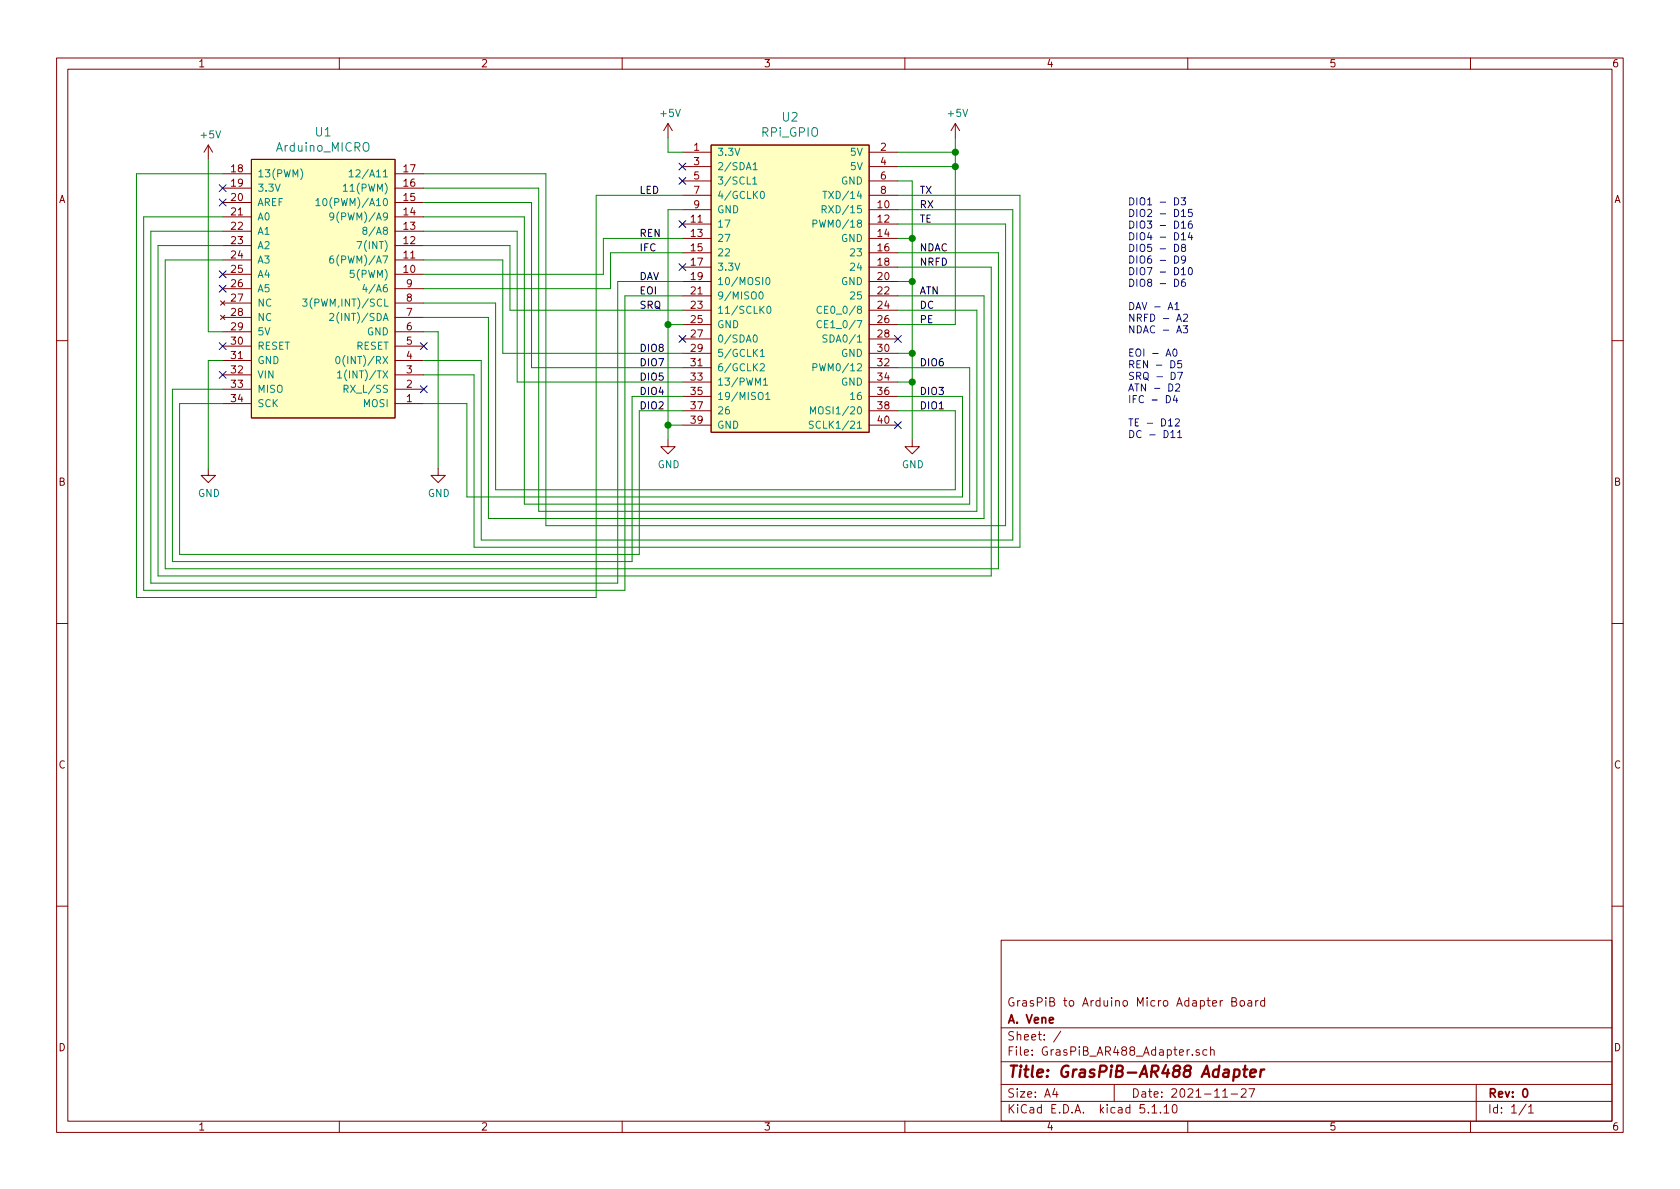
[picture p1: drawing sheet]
<svg xmlns="http://www.w3.org/2000/svg" width="297mm" height="210mm" viewBox="0 0 297 210" stroke-linecap="round" stroke-linejoin="round" font-family="sans-serif">
<g fill="none" stroke="#840000" stroke-width=".18">
<path d="M10 10.3h277v189.9h-277zM12 12.2h273v186.1h-273zM60 10.3v1.9M110 10.3v1.9M160 10.3v1.9M210 10.3v1.9M260 10.3v1.9M36.8 25.6l-.7 1.3M36.8 25.6v2.6M36.8 25.6l.8 1.3M39.4 38.3h5M39.4 35.8h5"/>
<path d="M39.4 33.3h5M39.4 30.7h5M44.4 28.2h25.4v45.7h-25.4zM69.8 38.3h5.1M69.8 35.8h5.1M69.8 33.3h5.1M69.8 30.7h5.1M118.1 21.8l-.8 1.3M118.1 21.8v2.6M118.1 21.8l.8 1.3M120.6 26.9h5.1M120.6 29.5h5.1"/>
<path d="M120.6 32h5.1M120.6 34.5h5.1M120.6 37.1h5.1M120.6 39.6h5.1M125.7 25.6h28v50.8h-28zM153.7 26.9h5M153.7 29.5h5M153.7 32h5M153.7 34.5h5M153.7 37.1h5M153.7 39.6h5M168.9 21.8l-.8 1.3"/>
<path d="M168.9 21.8v2.6M168.9 21.8l.8 1.3M39 53.2l.8 .8M39 55.7l.8 .8M39.4 48.5h5M39.4 46h5M39.4 43.4h5M39.4 40.9h5M39.4 51h5M39.4 53.6h5M39.4 56.1h5M39.4 58.7h5"/>
<path d="M39.8 53.2l-.8 .8M39.8 55.7l-.8 .8M69.8 48.5h5.1M69.8 46h5.1M69.8 43.4h5.1M69.8 40.9h5.1M69.8 51h5.1M69.8 53.6h5.1M69.8 56.1h5.1M69.8 58.7h5.1M120.6 49.8h5.1M120.6 52.3h5.1"/>
<path d="M120.6 42.2h5.1M120.6 54.9h5.1M120.6 44.7h5.1M120.6 57.4h5.1M120.6 47.2h5.1M120.6 59.9h5.1M153.7 49.8h5M153.7 52.3h5M153.7 42.2h5M153.7 54.9h5M153.7 44.7h5M153.7 57.4h5"/>
<path d="M153.7 47.2h5M153.7 59.9h5M10 60.2h2M39.4 71.4h5M39.4 68.8h5M39.4 66.3h5M39.4 61.2h5M39.4 63.7h5M69.8 71.4h5.1M69.8 68.8h5.1M69.8 66.3h5.1M69.8 61.2h5.1"/>
<path d="M69.8 63.7h5.1M118.1 77.7v1.3h1.3l-1.3 1.3-1.3-1.3h1.3M120.6 62.5h5.1M120.6 75.2h5.1M120.6 65h5.1M120.6 67.6h5.1M120.6 70.1h5.1M120.6 72.6h5.1M153.7 62.5h5M153.7 75.2h5M153.7 65h5M153.7 67.6h5"/>
<path d="M153.7 70.1h5M153.7 72.6h5M161.3 77.7v1.3h1.3l-1.3 1.3-1.3-1.3h1.3M285 60.2h2M36.8 82.8v1.3h1.3l-1.3 1.2-1.2-1.2h1.2M77.5 82.8v1.3h1.2l-1.2 1.2-1.3-1.2h1.3M10 110.3h2M285 110.3h2M10 160.2h2M177 166.3h108v32h-108zM217.8 177.1l.7-.1 .1-.3-.1-.2-.7-.1v1.5h.6l.3-.3a.41 .41 0 0 0-.4-.5M219.3 177.1l.2-.2 .5 .2v.7l-.3 .1-.4-.1z"/>
<path d="M220.7 177h.5l.1 .9M221.3 177.3l-.5 .1a.29 .29 0 0 0-.2 .2 .29 .29 0 0 0 .2 .3l.5-.1M222 176.9v1M222.5 176.9l-.5 .3M223.6 177l-.4-.1-.3 .3 .1 .6 .2 .1 .4-.1M223.6 176.4v1.5M285 160.2h2M60 198.3v1.9M110 198.3v1.9M160 198.3v1.9M177 194.8h108M177 191.8h108"/>
<path d="M177 187.8h108M177 181.8h108M186.5 192.5l-.4 1h1M186.8 193v1M187.6 182.3l-1.3 2M197 191.8v3M203.7 195.8l.4-.5v1.5M203.7 196.8h.8M205.2 196.7v.1M205.8 195.8l.4-.5v1.5M205.8 196.8h.9M207.5 195.4l.2-.1a.94 .94 0 0 1 0 1.5h-.1a1 1 0 0 1-.1-1.4z"/>
<path d="M210 198.3v1.9M210.8 186.5v.1M212 185.7a.37 .37 0 0 0-.5 .1v.2l.5 .2 .1 .1-.2 .3-.4-.1M213.4 185.7l-.4-.1-.3 .3 .1 .6 .2 .1 .4-.1M214 185.7h.1a.37 .37 0 0 1 .6 .1v.8M214 185.1v1.5M216.2 194h.8M217.7 193.5h1.1M219.5 192.7l.2-.2h.3l.3 .2v.3v.2l-.9 .8h.9M220.8 192.5h1l-.6 1.5M260 198.3v1.9M261 191.8v6.5"/>
<path d="M269.8 195.2l-1.2 2M270.3 195.8l.4-.5v1.5M270.3 196.8h.8"/>
</g>
<path d="M269.4 192.7l.2-.2a.8 .8 0 0 1 .5 .8 .8 .8 0 0 1-.5 .7l-.2-.1-.2-.4z" fill="none" stroke="#840000" stroke-width=".3"/>
<path d="M218.3 189.2a.68 .68 0 0 1 .8 .1v.8a.66 .66 0 0 1-1 .2M219.8 189.1h.8M220.2 188.4l-.2 1.8v.1l.4 .1M221.1 189.8l.9-.2v-.4l-.6-.1-.3 .3v.9l.2 .1 .5-.1M223 189.1l-.2 1.3M223.5 189.1a.55 .55 0 0 0-.6 .4" fill="none" stroke="#840000" stroke-width=".41"/>
<g fill="#ffffc2" stroke="#ffffc2" stroke-width=".18">
<path d="M125.7 25.6h28v50.8h-28z"/>
<path d="M44.4 28.2h25.4v45.7h-25.4z"/>
</g>
<g fill="none" stroke="#008484" stroke-width=".18">
<path d="M53.2 29.8a1.47 1.47 0 0 1 0 2M55.9 35.5l.3-.4v1.3M55.9 36.4h.7M57.3 35.2l.1-.1a.67 .67 0 0 1 .4 .6 .67 .67 0 0 1-.4 .7 .83 .83 0 0 1-.1-1.2zM59 38.2l-.2 .2h-.4l-.1-.2v-.4l.2-.2h.3l.2 .3a.97 .97 0 0 1-.2 1h-.4M60.7 32.9l.4-.3v1.2M60.7 33.8h.7M61.7 30.4l.4-.4v1.3M61.7 31.3h.8M64.3 25.4a.53 .53 0 0 1 .9 0 1.04 1.04 0 0 1-.3 1.3 .53 .53 0 0 1-.7-.5zM133.1 31.6l.4-.3v1.3M133.1 32.6h.7"/>
<path d="M133.2 29.1l.3-.4v1.3M133.2 30h.7M134.5 34l.2-.2a.67 .67 0 0 1 .5 .7 .67 .67 0 0 1-.5 .6l-.2-.1-.1-.4zM143.7 39.6l.6-.1 .1-.5-.2-.1h-.5v1.3M145.4 37h.6l.1-.2-.1-.3-.2-.1h-.4v1.2M145.5 33.8h.7M145.7 37l.4 .6M145.8 33.8v1.3M53.5 52.9h.8l-.4 .5 .3 .1v.6h-.5l-.2-.1M58.3 55.5l.5-.1 .2 .4v.2l-.8 .7h.8M58.9 45.3h-.4a.87 .87 0 0 0 0 1.2l.5-.1v-.5l-.5-.2-.2 .3M63.1 42.7h.9l-.6 1.3"/>
<path d="M64.4 40.7l-.2-.1v-.3l.4-.1 .2 .1v.3l-.5 .2-.1 .2v.2l.2 .2h.2l.3-.2-.1-.4-.2-.1M64.4 50.3l-.2 .9h.7M133.3 59.4l.2-.2a.67 .67 0 0 1 .4 .7 .67 .67 0 0 1-.4 .6l-.2-.1-.1-.4zM134.3 51.7l.2-.1a.67 .67 0 0 1 .4 .6 .67 .67 0 0 1-.4 .7l-.3-.3v-.2zM135.5 49.2l.2-.1a.69 .69 0 0 1 .4 .6 .69 .69 0 0 1-.4 .6l-.2-.1-.1-.3zM135.8 54.2l.1-.1a.69 .69 0 0 1 .4 .7 .69 .69 0 0 1-.4 .6 .83 .83 0 0 1-.1-1.2zM145.2 54.3a.6 .6 0 0 0-.8 .4 .6 .6 0 0 0 .6 .7l.2-.1M145.2 56.8a.6 .6 0 0 0-.8 .4 .6 .6 0 0 0 .6 .8l.2-.2M146.2 59.3l-.5-.1-.2 .2v.3l.6 .3 .1 .3-.2 .2-.5-.1M59.5 63.2l.2-.2a.67 .67 0 0 1 .4 .7 .67 .67 0 0 1-.4 .6l-.3-.5zM59.7 65.9l.3-.3v1.2M59.7 66.8h.7"/>
<path d="M60.8 68.8l.7-.1v-.5l-.2-.1h-.5v1.3M134.4 64.4l.5-.1 .3 .4-.1 .2-.7 .7h.8M134.4 62.1l.4-.3v1.2M134.4 63h.8M135 67.2l.3-.4v1.3M135 68.1h.7M135.4 69.7l.4-.3v1.3M135.4 70.7h.7M143.3 73.2v-1.3l.4 .9 .5-.9v1.3M143.7 65l.6-.1 .1-.5-.2-.1h-.5v1.3M143.8 74.5h-.5l-.2 .1 .1 .4 .5 .2 .1 .3-.2 .2h-.5"/>
</g>
<g fill="none" stroke="#008400" stroke-width=".18">
<path d="M36.8 28.2v30.5h2.6M39.4 38.3h-14v66.1h85.1v-52.1h10.1M39.4 30.7h-15.3v75h81.3v-71.2h15.2M74.9 38.3h17.8v50.8h78.7v-24.1h-12.7M74.9 33.3h20.3v57.1h77.5v-35.5h-14M74.9 30.7h21.6v62.3h81.3v-53.4h-19.1M74.9 35.8h19.1v29.2h26.6M118.1 24.4v2.5h2.5M120.6 37.1h-2.5v40.6M158.7 37.1h20.4v58.4h-94v-31.8h-10.2M158.7 34.5h21.6v62.3h-96.5v-30.5h-8.9M158.7 26.9h10.2"/>
<path d="M158.7 29.5h10.2M158.7 32h2.6v45.7M168.9 24.4v33h-10.2M39.4 43.4h-11.5v58.4h147.4v-54.6h-16.6M39.4 40.9h-12.7v62.2h82.5v-53.3h11.4M74.9 46h14v16.5h31.7M74.9 43.4h15.3v11.5h30.4M74.9 40.9h16.5v26.7h29.2M74.9 53.6h12.7v33h81.3v-14h-10.2M74.9 58.7h2.6v24.1M118.1 57.4h2.5M120.6 44.7h-12.7v6.3h-33"/>
<path d="M120.6 42.2h-13.9v6.3h-31.8M158.7 52.3h15.3v39.4h-87.6v-35.6h-11.5M158.7 44.7h17.8v55.9h-147.3v-54.6h10.2M158.7 49.8h2.6M158.7 42.2h2.6M39.4 63.7h-2.6v19.1M39.4 71.4h-7.7v26.6h81.3v-25.4h7.6M39.4 68.8h-8.9v30.5h81.3v-29.2h8.8M118.1 75.2h2.5M158.7 70.1h11.5v17.8h-87.7v-16.5h-7.6M158.7 62.5h2.6M158.7 67.6h2.6"/>
</g>
<g fill="none" stroke="#0000c2" stroke-width=".18">
<path d="M207.7 35a.64 .64 0 0 1 .7 .6 .64 .64 0 0 1-.7 .6zM208.8 35h.8l-.4 .5 .3 .1 .1 .4-.2 .2-.6-.1M208.9 37.4l.3-.4v1.3M208.9 39.4l.3-.3v1.3M208.9 38.3h.7M210.7 39.1l-.4 .1a.87 .87 0 0 0 0 1.2l.5-.2v-.5l-.5-.1-.2 .2M210.8 37h-.6l-.1 .6 .2-.1 .5 .1v.6l-.2 .1-.5-.1M206.5 54.8l.5-1.3 .4 1.3M206.7 54.4h.6M207.7 43.2a.64 .64 0 0 1 .7 .6 .64 .64 0 0 1-.7 .7zM207.7 45.3a.64 .64 0 0 1 .7 .6 .64 .64 0 0 1-.7 .6zM207.7 49.4a.64 .64 0 0 1 .7 .6 .64 .64 0 0 1-.7 .6z"/>
<path d="M207.7 53.8l.4-.3v1.3M207.7 54.8h.8M208.1 56.8l.4-1.3 .4 1.3M208.1 58.9l.4-1.3 .4 1.3M208.2 56.5h.6M208.2 58.5h.6M208.9 41.5l.3-.4v1.3M208.9 47.7l.3-.4v1.3M208.9 40.4h.7M208.9 42.4h.7M208.9 48.6h.7M209.1 43.8l-.2-.2v-.3l.2-.1 .4 .1 .1 .2-.1 .1-.5 .2-.1 .2v.2l.2 .3 .4-.1 .1-.2v-.2l-.2-.2"/>
<path d="M209.2 57.6h.8l-.5 .5 .4 .1 .1 .4-.3 .3-.5-.2M209.2 55.7l.5-.2 .3 .4-.8 .9h.8M209.5 49.4h-.4a.87 .87 0 0 0 0 1.2h.4l.1-.5-.2-.2h-.3l-.2 .2M209.6 45.8l-.2 .2h-.3l-.2-.2v-.4l.2-.1 .4 .1a.84 .84 0 0 1-.3 1.1h-.2M210.2 47.4l.2-.1a.67 .67 0 0 1 .4 .6 .67 .67 0 0 1-.4 .7l-.2-.1-.1-.4zM210.4 41.1l-.3 .9h.8M210.7 41.6v.8M206.2 63l.4-1.3 .4 1.3M206.2 69.9a.64 .64 0 0 1 .8 .7 .64 .64 0 0 1-.8 .6zM206.3 62.6h.6M206.6 75.3h.7M206.7 67.9a.64 .64 0 0 1 .7 .6 .64 .64 0 0 1-.7 .7z"/>
<path d="M207 63.8a.64 .64 0 0 1 .8 .6 .64 .64 0 0 1-.8 .6zM207 76.5l.4-.4v1.3M207 77.4h.7M207.1 65.8a.64 .64 0 0 1 .7 .7 .64 .64 0 0 1-.7 .6zM207.5 61.8l.2-.1a.67 .67 0 0 1 .4 .7 .67 .67 0 0 1-.4 .6l-.3-.5zM207.7 69.9l-.3 .9h.8M207.8 74.2l.5-.1 .2 .3-.8 .9h.8M207.8 68l.6-.1 .2 .3-.1 .2-.7 .8h.8M208.1 70.4v.8M208.2 65.8h.9l-.6 1.3M208.2 76.5l.4-.4v1.3M208.2 77.4h.7"/>
<path d="M208.9 63.8h-.6l-.1 .6 .2-.1h.4l.1 .6-.2 .1-.5-.1"/>
</g>
<g fill="#008400" stroke="#008400" stroke-width=".25">
<circle cx="168.9" cy="26.9" r=".51"/>
<circle cx="161.3" cy="62.5" r=".51"/>
<circle cx="161.3" cy="49.8" r=".51"/>
<circle cx="161.3" cy="42.2" r=".51"/>
<circle cx="168.9" cy="29.5" r=".51"/>
<circle cx="118.1" cy="57.4" r=".51"/>
<circle cx="118.1" cy="75.2" r=".51"/>
<circle cx="161.3" cy="67.6" r=".51"/>
</g>
<g fill="none" stroke="#000084" stroke-width=".18">
<path d="M38.8 32.7l1.2 1.2M38.8 35.2l1.2 1.2M40 32.7l-1.2 1.2M40 35.2l-1.2 1.2M120 28.8l1.3 1.3M120 31.4l1.3 1.2M120 39l1.3 1.2M121.3 28.8l-1.3 1.3M121.3 31.4l-1.3 1.2M121.3 39l-1.3 1.2M38.8 50.4l1.2 1.3M38.8 47.9l1.2 1.2"/>
<path d="M40 50.4l-1.2 1.3M40 47.9l-1.2 1.2M120 59.3l1.3 1.2M120 46.6l1.3 1.2M121.3 59.3l-1.3 1.2M121.3 46.6l-1.3 1.2M158.1 59.3l1.3 1.2M159.4 59.3l-1.3 1.2M38.8 65.7l1.2 1.2M38.8 60.6l1.2 1.2M40 65.7l-1.2 1.2M40 60.6l-1.2 1.2"/>
<path d="M74.3 68.2l1.2 1.2M74.3 60.6l1.2 1.2M75.5 68.2l-1.2 1.2M75.5 60.6l-1.2 1.2M158.1 74.6l1.3 1.2M159.4 74.6l-1.3 1.2"/>
</g>
<text font-size="2.8" fill="#840000" x="178" y="190.5">Title: GrasPiB-AR488 Adapter</text>
<g font-size="2.1" fill="#008484">
<text x="138.4" y="21.5">U2</text>
<text x="49" y="26.8">Arduino_MICRO</text>
<text x="55.8" y="24.1">U1</text>
<text x="134.7" y="24.2">RPi_GPIO</text>
</g>
<g font-size="2.1" fill="#840000">
<text x="178" y="178">GrasPiB to Arduino Micro Adapter Board</text>
<text x="178" y="184">Sheet: /</text>
<text x="178" y="181">A. Vene</text>
<text x="178" y="186.7">File: GrasPiB_AR488_Adapter.sch</text>
<text x="178" y="196.9">KiCad E.D.A. kicad 5.1.10</text>
<text x="178" y="194.1">Size: A4</text>
<text x="200" y="194.1">Date: 2021-11-27</text>
<text x="263" y="194.1">Rev: 0</text>
<text x="263" y="196.9">Id: 1/1</text>
</g>
<g font-size="1.8" fill="#840000">
<text x="35" y="11.9">1</text>
<text x="85" y="11.9">2</text>
<text x="135" y="11.9">3</text>
<text x="185" y="11.9">4</text>
<text x="235" y="11.9">5</text>
<text x="285" y="11.9">6</text>
<text x="122.7" y="26.7">1</text>
<text x="122.7" y="29.2">3</text>
<text x="155.7" y="26.7">2</text>
<text x="155.7" y="29.2">4</text>
<text x="10.4" y="35.9">A</text>
<text x="40.9" y="30.5">18</text>
<text x="40.9" y="33">19</text>
<text x="40.9" y="35.6">20</text>
<text x="71.4" y="35.6">15</text>
<text x="71.4" y="33">16</text>
<text x="71.4" y="30.5">17</text>
<text x="122.7" y="31.7">5</text>
<text x="122.7" y="34.3">7</text>
<text x="155.7" y="31.7">6</text>
<text x="155.7" y="34.3">8</text>
<text x="285.4" y="35.9">A</text>
<text x="40.9" y="38.1">21</text>
<text x="40.9" y="40.6">22</text>
<text x="71.4" y="40.6">13</text>
<text x="71.4" y="38.1">14</text>
<text x="122.2" y="39.4">11</text>
<text x="122.2" y="41.9">13</text>
<text x="122.7" y="36.8">9</text>
<text x="155.2" y="36.8">10</text>
<text x="155.2" y="39.4">12</text>
<text x="155.2" y="41.9">14</text>
<text x="40.9" y="43.2">23</text>
<text x="40.9" y="45.7">24</text>
<text x="71.4" y="45.7">11</text>
<text x="71.4" y="43.2">12</text>
<text x="122.2" y="44.4">15</text>
<text x="122.2" y="47">17</text>
<text x="155.2" y="44.4">16</text>
<text x="155.2" y="47">18</text>
<text x="40.9" y="48.3">25</text>
<text x="40.9" y="50.8">26</text>
<text x="40.9" y="53.3">27</text>
<text x="71.4" y="48.3">10</text>
<text x="71.9" y="53.3">8</text>
<text x="71.9" y="50.8">9</text>
<text x="122.2" y="52.1">21</text>
<text x="122.2" y="49.5">19</text>
<text x="155.2" y="49.5">20</text>
<text x="155.2" y="52.1">22</text>
<text x="40.9" y="55.9">28</text>
<text x="40.9" y="58.4">29</text>
<text x="71.9" y="58.4">6</text>
<text x="71.9" y="55.9">7</text>
<text x="122.2" y="54.6">23</text>
<text x="122.2" y="57.1">25</text>
<text x="122.2" y="59.7">27</text>
<text x="155.2" y="54.6">24</text>
<text x="155.2" y="57.1">26</text>
<text x="155.2" y="59.7">28</text>
<text x="40.9" y="61">30</text>
<text x="40.9" y="63.5">31</text>
<text x="71.9" y="63.5">4</text>
<text x="71.9" y="61">5</text>
<text x="122.2" y="64.8">31</text>
<text x="122.2" y="62.2">29</text>
<text x="155.2" y="62.2">30</text>
<text x="155.2" y="64.8">32</text>
<text x="40.9" y="66">32</text>
<text x="40.9" y="68.6">33</text>
<text x="40.9" y="71.1">34</text>
<text x="71.9" y="71.1">1</text>
<text x="71.9" y="68.6">2</text>
<text x="71.9" y="66">3</text>
<text x="122.2" y="67.3">33</text>
<text x="122.2" y="69.8">35</text>
<text x="155.2" y="67.3">34</text>
<text x="155.2" y="69.8">36</text>
<text x="122.2" y="72.4">37</text>
<text x="122.2" y="74.9">39</text>
<text x="155.2" y="74.9">40</text>
<text x="155.2" y="72.4">38</text>
<text x="10.4" y="85.9">B</text>
<text x="285.4" y="85.9">B</text>
<text x="10.4" y="135.9">C</text>
<text x="285.4" y="135.9">C</text>
<text x="10.4" y="185.9">D</text>
<text x="285.4" y="185.9">D</text>
<text x="35" y="199.9">1</text>
<text x="85" y="199.9">2</text>
<text x="135" y="199.9">3</text>
<text x="185" y="199.9">4</text>
<text x="235" y="199.9">5</text>
<text x="285" y="199.9">6</text>
</g>
<g font-size="1.8" fill="#008484">
<text x="116.9" y="20.7">+5V</text>
<text x="167.7" y="20.7">+5V</text>
<text x="35.6" y="24.5">+5V</text>
<text x="126.7" y="27.6">3.3V</text>
<text x="150.5" y="27.6">5V</text>
<text x="45.5" y="31.4">13(PWM)</text>
<text x="45.5" y="33.9">3.3V</text>
<text x="61.4" y="33.9">11(PWM)</text>
<text x="63.1" y="31.4">12/A11</text>
<text x="126.7" y="30.1">2/SDA1</text>
<text x="126.7" y="32.6">3/SCL1</text>
<text x="126.7" y="35.2">4/GCLK0</text>
<text x="146.7" y="35.2">TXD/14</text>
<text x="148.7" y="32.6">GND</text>
<text x="150.5" y="30.1">5V</text>
<text x="45.5" y="36.4">AREF</text>
<text x="45.5" y="39">A0</text>
<text x="45.5" y="41.5">A1</text>
<text x="57.6" y="36.4">10(PWM)/A10</text>
<text x="59.6" y="39">9(PWM)/A9</text>
<text x="65.1" y="41.5">8/A8</text>
<text x="126.7" y="37.7">GND</text>
<text x="126.7" y="40.3">17</text>
<text x="144.9" y="40.3">PWM0/18</text>
<text x="146.5" y="37.7">RXD/15</text>
<text x="45.5" y="44.1">A2</text>
<text x="45.5" y="46.6">A3</text>
<text x="59.6" y="46.6">6(PWM)/A7</text>
<text x="63.8" y="44.1">7(INT)</text>
<text x="126.7" y="42.8">27</text>
<text x="126.7" y="45.3">22</text>
<text x="126.7" y="47.9">3.3V</text>
<text x="148.7" y="42.8">GND</text>
<text x="150.7" y="45.3">23</text>
<text x="150.7" y="47.9">24</text>
<text x="45.5" y="49.1">A4</text>
<text x="45.5" y="51.7">A5</text>
<text x="62.4" y="49.1">5(PWM)</text>
<text x="65.1" y="51.7">4/A6</text>
<text x="126.7" y="53">9/MISO0</text>
<text x="126.7" y="50.4">10/MOSI0</text>
<text x="148.7" y="50.4">GND</text>
<text x="150.7" y="53">25</text>
<text x="45.5" y="54.2">NC</text>
<text x="45.5" y="56.8">NC</text>
<text x="45.5" y="59.3">5V</text>
<text x="55" y="54.2">3(PWM,INT)/SCL</text>
<text x="59.6" y="56.8">2(INT)/SDA</text>
<text x="64.9" y="59.3">GND</text>
<text x="126.7" y="55.5">11/SCLK0</text>
<text x="126.7" y="58">GND</text>
<text x="145.8" y="55.5">CE0_0/8</text>
<text x="145.8" y="58">CE1_0/7</text>
<text x="45.5" y="61.8">RESET</text>
<text x="45.5" y="64.4">GND</text>
<text x="60.9" y="64.4">0(INT)/RX</text>
<text x="62.9" y="61.8">RESET</text>
<text x="126.7" y="65.7">6/GCLK2</text>
<text x="126.7" y="60.6">0/SDA0</text>
<text x="126.7" y="63.1">5/GCLK1</text>
<text x="144.9" y="65.7">PWM0/12</text>
<text x="146.5" y="60.6">SDA0/1</text>
<text x="148.7" y="63.1">GND</text>
<text x="45.5" y="66.9">VIN</text>
<text x="45.5" y="69.5">MISO</text>
<text x="61.1" y="66.9">1(INT)/TX</text>
<text x="61.5" y="69.5">RX_L/SS</text>
<text x="126.7" y="68.2">13/PWM1</text>
<text x="126.7" y="70.7">19/MISO1</text>
<text x="148.7" y="68.2">GND</text>
<text x="150.7" y="70.7">16</text>
<text x="45.5" y="72">SCK</text>
<text x="64.3" y="72">MOSI</text>
<text x="126.7" y="73.3">26</text>
<text x="126.7" y="75.8">GND</text>
<text x="144.4" y="75.8">SCLK1/21</text>
<text x="144.7" y="73.3">MOSI1/20</text>
<text x="116.3" y="82.8">GND</text>
<text x="159.5" y="82.8">GND</text>
<text x="35" y="87.9">GND</text>
<text x="75.6" y="87.9">GND</text>
</g>
<g font-size="1.8">
<text x="113" y="34.3">LED</text>
<text x="162.6" y="34.3">TX</text>
<text x="113" y="41.9">REN</text>
<text x="162.6" y="36.8">RX</text>
<text x="162.6" y="39.4">TE</text>
<text x="113" y="44.4">IFC</text>
<text x="162.6" y="44.4">NDAC</text>
<text x="162.6" y="47">NRFD</text>
<text x="113" y="52.1">EOI</text>
<text x="113" y="49.5">DAV</text>
<text x="162.6" y="52.1">ATN</text>
<text x="113" y="54.6">SRQ</text>
<text x="162.6" y="57.1">PE</text>
<text x="162.6" y="54.6">DC</text>
<text x="113" y="62.2">DIO8</text>
<text x="113" y="64.8">DIO7</text>
<text x="162.6" y="64.8">DIO6</text>
<text x="113" y="69.8">DIO4</text>
<text x="113" y="67.3">DIO5</text>
<text x="162.6" y="69.8">DIO3</text>
<text x="113" y="72.4">DIO2</text>
<text x="162.6" y="72.4">DIO1</text>
</g>
<g font-size="1.8" fill="#0000c2">
<text x="199.4" y="36.3">DIO1 - D3</text>
<text x="199.4" y="38.4">DIO2 - D15</text>
<text x="199.4" y="40.4">DIO3 - D16</text>
<text x="199.4" y="42.5">DIO4 - D14</text>
<text x="199.4" y="44.5">DIO5 - D8</text>
<text x="199.4" y="46.6">DIO6 - D9</text>
<text x="199.4" y="48.7">DIO7 - D10</text>
<text x="199.4" y="50.7">DIO8 - D6</text>
<text x="199.4" y="54.8">DAV - A1</text>
<text x="199.4" y="56.9">NRFD - A2</text>
<text x="199.4" y="58.9">NDAC - A3</text>
<text x="199.4" y="63.1">EOI - A0</text>
<text x="199.4" y="65.1">REN - D5</text>
<text x="199.4" y="67.2">SRQ - D7</text>
<text x="199.4" y="69.2">ATN - D2</text>
<text x="199.4" y="71.3">IFC - D4</text>
<text x="199.4" y="75.4">TE - D12</text>
<text x="199.4" y="77.5">DC - D11</text>
</g>
</svg>
